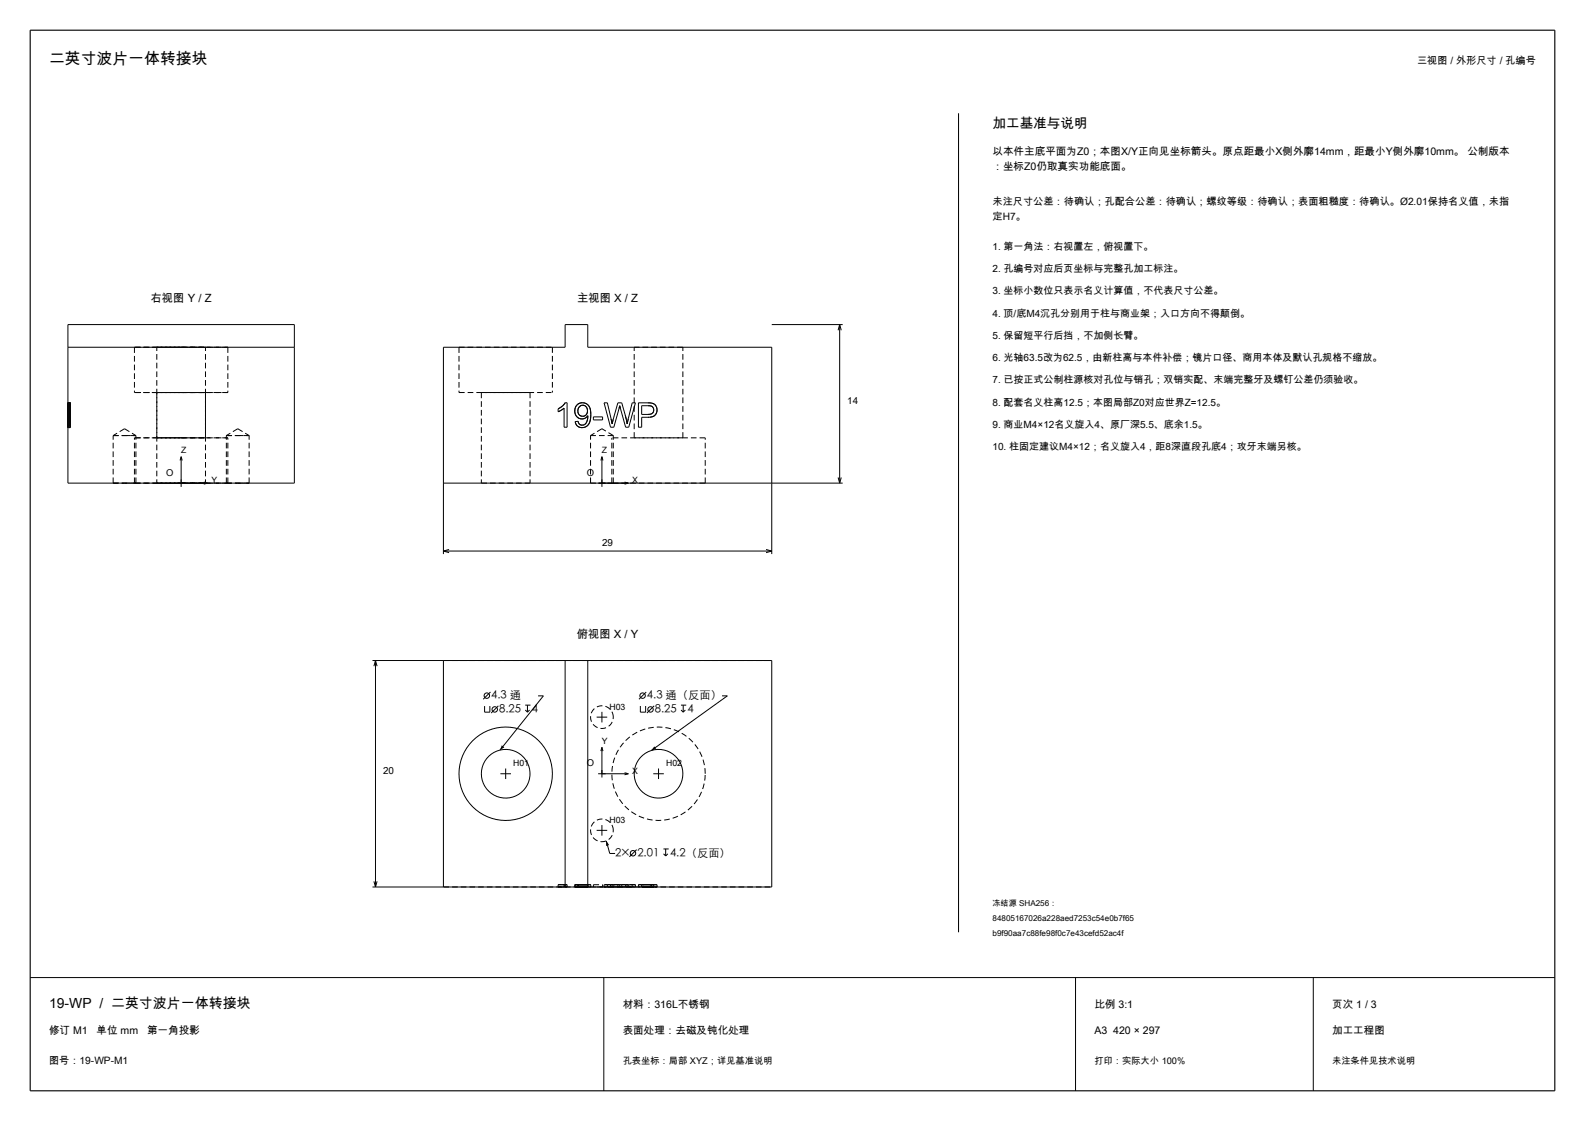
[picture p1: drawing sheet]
<svg xmlns="http://www.w3.org/2000/svg" width="420mm" height="297mm" viewBox="0 0 420 297" stroke-linecap="round" stroke-linejoin="round" font-family="sans-serif">
<path d="M8 8h404v281h-404z" fill="none" stroke="#000" stroke-width=".3"/>
<g fill="none" stroke="#000" stroke-width=".26">
<path d="M254 30v217M18 86h60v42h-60zM18 92h60M204.5 86h18.8M222.5 86v42M222.5 86l-.4 1.5M222.5 86l.4 1.5M148.4 108.9h-.1M148.7 108.7l-.2 .1M148.9 108.6l-.2 .1M149.1 107.6l-1.2 .7v.8l.8-.4M149.1 107.6l-.6 .4"/>
<path d="M149.5 107.1l-.4 .5M149.8 106.7l-.7 .9M149.8 106.7h.5v6.5h-.8v-5.1l-.8 .6M149.8 106.7l-.2 .2M152.3 108.9a1.95 1.95 0 0 0 1.9 2.1M152.3 108.9l.1 .8M152.4 108.1l-.1 .8M152.5 112.1l.2 .4M152.8 112.7l.2 .2M153 112.9l1.2 .4M153 112.9l.8 .4M153.1 108.9l.4 1"/>
<path d="M153.1 108.9v.1M153.1 108.7v.2M153.2 108.4l-.1 .2M153.2 111.6l.4 .8M153.2 111.6l-.8 .1 .6 1.2M153.2 111.6v.3M153.3 109.7l.2 .2M153.4 108h.1M153.4 112.2l.2 .2M153.5 109.9l.6 .4M153.5 109.9l.9 .4M153.6 112.4l.7 .2"/>
<path d="M153.9 112.6h.4M154 113.3h.1M154.1 113.3h.1M154.1 110.3h.1M154.2 106.7l-1.1 .4M154.3 112.6h.1M154.3 106.7l1.2 .3M154.3 106.7a2.02 2.02 0 0 0-2 2.2M154.3 106.7h.4M154.4 107.4a1.33 1.33 0 0 1 1.3 1.4M154.4 107.4h-.4M154.4 107.4a1.42 1.42 0 0 0-1.3 1.5"/>
<path d="M154.5 111h-.3M154.8 110.3h-.4M154.8 110.9h-.1M154.8 112.5l-.1 .1M155.1 110.8l-.9 .2M155.1 110.8l-.2 .1M155.2 113.1l-.3 .1M155.3 106.9l.2 .1M155.3 109.9l-.9 .4M155.3 109.9l-.2 .2M155.3 110.6l-.2 .2M155.4 112l-.5 .5-.6 .1"/>
<path d="M155.4 107.9l.1 .2M155.5 109.7l-.2 .2M155.5 111.8l-.1 .2M155.5 112.9l-1.3 .4M155.5 112.9l-.2 .2M155.5 107l.8 1M155.5 107l.4 .4M155.6 111.3l-.2 .7M155.6 111.3l-.1 .4M155.7 108.6v.2M155.7 108.8l-.4 1.1M155.7 108.8v.3"/>
<path d="M155.7 110.8l-.1 .5M155.8 110.6l-.1 .1M155.8 110.1l-.7 .7M155.8 110.1l-.2 1.2M155.8 110.1v.1M156 112.3v.1M156.2 107.8l.1 .2M156.3 108l.3 1.8M156.3 111.8l-.8 1.1M156.3 111.8l-.1 .1M156.6 109.8l-.3 2M157.2 110.5h2.5v.7h-2.5z"/>
<path d="M161.9 111l.3 1.3M161.9 111l.2 .6M162.3 111.7l-.1 .6M164.2 107.5l-1.5 5.7h-.9l-1.7-6.5h.8l1 4.3M164.2 107.5l.2 .8M164.2 107.5l-.1 .3M164.3 107.8h.1M164.3 107.8l.1 .5M164.4 108.3l1.4 4.9h.8l1.8-6.5h-.9l-1.1 4.4M165.7 110l.5 2.3M165.7 110l-.9-3.3h-1.1l-1.5 5.6M165.7 110l.1 .3"/>
<path d="M165.8 110.5h.1M166 111.1v.1M166.1 112l.1 .3M166.3 111.8h.1M166.3 111.5h.1M166.4 111.3v.1M166.5 110.9l-.3 1.4M171.6 106.7l1 .1M171.6 106.7h-2.4v6.5h.8v-2.6h1.7M171.6 106.7h.2M171.7 107.5h-1.7v2.3h2.1l.8-.3M171.7 107.5h.8"/>
<path d="M171.7 107.5h.2M171.9 110.6h-.2M172.1 106.7l.3 .1M172.3 107.5h.2M172.4 109.7l-.3 .1M172.5 107.5l.5 .4M172.5 107.5l.2 .1M172.6 106.8l.8 .3M172.6 106.8l.4 .1M172.8 107.7l.2 .2M172.9 109.5l-.2 .1M173 107.9l.2 .7"/>
<path d="M173.1 108.1l.1 .1M173.2 108.3h.1M173.2 108.9v.1M173.2 108.5h.1M173.2 108.6h.1M173.2 108.6l-.3 .9M173.2 108.6v.1M173.4 107.1l.5 .6M173.4 107.1l.1 .1M173.6 110l-.8 .4-1.1 .2M173.8 107.6h.1M173.9 107.7l.2 .9"/>
<path d="M173.9 107.7l.1 .2M174 109.3l-.4 .7M174.1 108.3v.3M174.1 108.6l-.1 .8-.4 .6M48 121v8M48 121l-.3 1M48 121l.3 1M54 127.7l1 .3-1 .3M117.5 128h105.8M159.5 121v8M159.5 121l-.3 1M159.5 121l.3 1"/>
<path d="M165.5 127.7l1 .3-1 .3M222.1 126.5l.4 1.5M222.9 126.5l-.4 1.5M117.5 146.8v-54.8h32.3v-6h6v6h48.7v54.8M117.5 146h87M117.5 146l1.5 .4M119 145.6l-1.5 .4M203 145.6l1.5 .4M204.5 146l-1.5 .4M98.7 175h105.8v60h-105.8M99.5 175v60M99.5 175l-.4 1.5"/>
<path d="M99.5 175l.4 1.5M117.5 175v60M149.8 175v60M155.8 175v60M128.4 187.1v1.6h1.4v-1.6M130 183.3l-2 2M132.1 187l-2 1.9M139.2 186.8h1.4M139.2 188.1l.6 .6M139.8 186.8v1.9M140.3 188.1l-.5 .6M142.6 184.4h1.4l-11.5 14.3"/>
<path d="M158.1 190h2.8M159.5 188.6v2.8M159.5 198v8M159.5 198l-.3 1M159.5 198l.3 1M169.7 187.1v1.6h1.4v-1.6M171.2 183.3l-1.9 2M173.3 187l-1.9 1.9M180.4 186.8h1.4M180.5 188.1l.5 .6M181 186.8v1.9M181.6 188.1l-.6 .6"/>
<path d="M191.3 184.4h1.4l-20.1 14.4M132.6 205h2.8M134 203.6v2.8M158.5 205h8M159.5 218.6v2.8M165.5 204.7l1 .3M166.5 205l-1 .3M173.1 205h2.8M174.5 203.6v2.8M99.1 233.5l.4 1.5M99.9 233.5l-.4 1.5M158.1 220h2.8"/>
<path d="M160.7 222.8l.9 3.3h1.4M168.7 225.1l-1.9 1.9M175.8 224.9h1.4M175.8 226.2l.6 .6M176.4 224.9v1.9M177 226.2l-.6 .6M8 259h404M160 259v30M285 259v30M348 259v30"/>
<circle cx="129" cy="184.3" r=".72"/>
<circle cx="131.1" cy="188" r=".72"/>
<circle cx="170.3" cy="184.3" r=".72"/>
<circle cx="172.4" cy="188" r=".72"/>
<circle cx="134" cy="205" r="12.4"/>
<circle cx="134" cy="205" r="6.4"/>
<circle cx="174.5" cy="205" r="6.4"/>
<circle cx="167.7" cy="226.1" r=".72"/>
</g>
<g fill="none" stroke="#000" stroke-width=".26" stroke-dasharray="1.5 .8" stroke-linecap="butt">
<path d="M35.6 92h12.4M35.6 92v12M41.5 92h6.5M48 92h12.4M48 92h6.5M54.5 92h-13M60.4 92h-24.8M60.4 92v12M121.6 92h24.8M121.6 92v12M146.4 92v12M180.9 92h-12.8"/>
<path d="M18 112.6v-.2M18 112.4v-.8M18 111.6v.1M18 111.7v1.2M18 112.9v.4M18 113.3v-.4M18 112.9v-1.1M18 111.8v-2M18 109.8v-1.8M18 108v-1M18 107v-.3M18 106.7v.6"/>
<path d="M18 107.3v1.6M18 108.9v1.5M18 110.4v.6M18 111v-.2M18 110.8v-.7M18 110.1v.2M18 110.3v1M18 111.3v.7M18 112v.5M18 112.5v.1M18 110.5v.7M18 108.1v5.1"/>
<path d="M18 113.2v-6.5M18 106.7v.9M18 107.6v.7M18 108.3v.8M18 109.1v-.4M18 108.7v-.6M18 106.7v6.5M18 113.2v-4.9M18 108.3v-.8M18 107.5v.8M18 106.7v4.2M18 110.9v1.4"/>
<path d="M18 112.3v-2.3M18 110v-3.3M18 106.7v4.4M18 111.1v1.2M18 112.3v-1.3M18 111v-4.3M18 113.2v-2.6M18 110.6v-.6M18 110v-1.4M18 108.6v-.9M18 107.7v-.6M18 107.1v-.3"/>
<path d="M18 106.8v-.1M18 112.6h.6M18 110.1h.6M18 111h.6M18 106.7h.6M18 113.3h.6M18 111.7h.6M18 111.6h.6M18 110.5h.6M18 111.2h.6M18 113.2h.6M18 108.1h.6"/>
<path d="M18 109.1h.6M18 108.3h.6M18 112.3h.6M18 107.5h.6M18 106.8h.6M18 110.6h.6M18 107.8v1M18 107.4v.4M18 107.4h.6M18 107.8v-.4M18 108.9v-1.1M18 109.9v-1"/>
<path d="M18 110.3v-.4M18 110.3h.6M18 109.9v.4M18 108.8v1.1M18 109.8v-2.3M18 109.8h.6M18 109.5v.3M18 108.6v.9M18 107.9v.7M18 107.5v.4M18.6 112.4v.2M18.6 112.6v-.1"/>
<path d="M18.6 112.5v-.5M18.6 112v-.7M18.6 111.3v-1M18.6 110.3v-.2M18.6 110.1v.7M18.6 110.8v.2M18.6 111v-.6M18.6 110.4v-1.5M18.6 108.9v-1.6M18.6 107.3v-.6M18.6 106.7v.3M18.6 107v1"/>
<path d="M18.6 108v1.8M18.6 109.8v2M18.6 111.8v1.1M18.6 112.9v.4M18.6 113.3v-.4M18.6 112.9v-1.2M18.6 111.7v-.1M18.6 111.6v.8M18.6 110.5v.7M18.6 113.2v-5.1M18.6 108.1v.6M18.6 108.7v.4"/>
<path d="M18.6 109.1v-.8M18.6 108.3v-.7M18.6 107.6v-.9M18.6 106.7v6.5M18.6 106.7v4.3M18.6 111v1.3M18.6 112.3v-1.2M18.6 111.1v-4.4M18.6 106.7v3.3M18.6 110v2.3M18.6 112.3v-1.4M18.6 110.9v-4.2"/>
<path d="M18.6 113.2v-4.9M18.6 108.3v-.8M18.6 107.5v.8M18.6 106.7v.1M18.6 106.8v.3M18.6 107.1v.6M18.6 107.7v.9M18.6 108.6v1.4M18.6 110v.6M18.6 110.6v2.6M18.6 108.8v-1M18.6 107.8v-.4"/>
<path d="M18.6 107.4v.4M18.6 107.8v1.1M18.6 108.9v1M18.6 109.9v.4M18.6 109.9v-1.1M18.6 107.5v2.3M18.6 109.8v-.3M18.6 109.5v-.9M18.6 108.6v-.7M18.6 107.9v-.4M30 115.4h3M33 115.4h3"/>
<path d="M33 113.6l-3 1.8M33 113.6l3 1.8M35.6 104h12.4M35.6 116h12.4M36 115.4h-6M41.5 104h6.5M41.5 116h6.5M41.5 104v24M41.5 116v-24M48 104h12.4M48 104h6.5M48 116h12.4"/>
<path d="M48 116h6.5M54.5 104h-13M54.5 116h-13M54.5 104v24M54.5 116v-24M60 115.4h3M60.4 104h-24.8M60.4 116h-24.8M63 115.4h3M63 113.6l-3 1.8M63 113.6l3 1.8M66 115.4h-6"/>
<path d="M121.6 104h24.8M127.6 104v24M127.6 104h12.9M140.5 104v24M147.9 108.3l.6-.3M148.3 108.9l-.4 .2M148.5 108.8l-.1 .1M149.5 108.1l-.6 .5M149.5 107.1l.1-.2M152.4 108.1l.5-.8M152.5 112.1l-.1-.4M152.8 112.7l-.1-.2"/>
<path d="M152.9 110.4l-.5-.7M152.9 107.3l.2-.2M153.1 109l.2 .7M153.1 108.6v.1M153.2 111.9l.2 .3M153.4 108l-.2 .4M153.5 107.8l-.1 .2M153.6 112.4l.3 .2M154 107.4l-.5 .4M154 113.3h-.2M154.1 113.3h-.1M154.2 110.3h.2"/>
<path d="M154.2 106.7h.1M154.2 111l-.7-.1-.6-.5M154.3 112.6h.4M154.7 106.7l.6 .2M154.7 110.9l-.2 .1M154.8 110.3l.3-.2M154.8 112.5h.1M154.9 113.2l-.7 .1M154.9 110.9h-.1M155.3 113.1h-.1M155.4 107.9l-.1-.1M155.5 109.7l.2-.6"/>
<path d="M155.5 111.8v-.1M155.7 108.6l-.2-.5M155.7 110.8v-.1M155.8 110.6v-.3M155.8 110.1l-.5 .5M155.8 110.3v-.1M155.9 107.4l.3 .4M156 112.4l-.5 .5M156.2 111.9l-.2 .4M159.5 113.6l-3 1.8M162.1 111.6l.1 .7M162.3 111.7l.2-.6"/>
<path d="M162.5 115.4h-6M162.5 115.4l-3-1.8M164.1 107.8l-.1 .5M164.3 107.8l-.1-.3M165.8 110.3v.2M165.8 110.5l.2 .6M166 111.2l.1 .8M166.2 112.3l.1-.5M166.3 111.8v-.3M166.3 111.5l.1-.1M166.4 111.3v-.2M168.1 116v-24"/>
<path d="M171.7 109.8h.4M171.8 106.7h.3M172.3 107.5h-.4M172.4 109.7l.3-.1M172.4 106.8h.2M172.8 107.7l-.1-.1M172.9 109.5l.3-.5M173 106.9l.4 .2M173.1 108.1l-.1-.2M173.2 108.3v-.1M173.2 108.9v-.2M173.2 108.5v-.2"/>
<path d="M173.2 108.6v-.1M173.5 107.2l.3 .4M173.6 110l-.7 .4-1 .2M173.8 107.6l.1 .1M174 107.9l.1 .4M174.1 108.6l-.1 .7M180.9 116v-24M180.9 116h-12.8M186.9 116h-24.8M30 128h3M30 128v-12.6M33 128h3"/>
<path d="M35.6 128h12.4M35.6 128v-12M36 128h-6M36 128v-12.6M41.5 128h6.5M48 128h6.5M48 128h12.4M54.5 128h-13M60 128h3M60 128v-12.6M60.4 128h-24.8M60.4 128v-12"/>
<path d="M63 128h3M66 128h-6M66 128v-12.6M127.6 128h12.9M156.5 128v-12.6M162.1 128v-12M162.5 128h-6M162.5 128v-12.6M186.9 128h-24.8M186.9 128v-12M117.5 175h87M162.5 190a3 3 0 0 0-4.3-2.7 3 3 0 0 0-.5 5.1 3 3 0 0 0 4.8-1.8v-.6"/>
<path d="M186.9 205a12.4 12.4 0 0 0-18.2-10.9 12.4 12.4 0 0 0-1.1 21.2 12.4 12.4 0 0 0 19.2-9.1l.1-1.2M117.5 235h87M147.9 235h.8M147.9 235v-.6M147.9 234.4h1.2M148.7 235h.8M148.7 234.4h-.8M149.1 235h-1.2M149.1 234.4h.7M149.5 235h.8M149.5 235v-.6M149.5 234.4h-.8"/>
<path d="M149.8 235h-.7M149.8 235v-.6M149.8 234.4h.5M150.3 235h-.5M150.3 235v-.6M150.3 234.4h-.8M152.3 235h.6M152.3 235v-.6M152.3 234.4h.6M152.4 235h.6M152.4 235v-.6M152.4 234.4h.8"/>
<path d="M152.9 235h1.3M152.9 234.4h-.6M152.9 235h-.6M152.9 234.4h1.4M153 235h1.2M153 234.4h-.6M153.1 234.4h.4M153.1 235h.4M153.1 235v-.6M153.2 235h-.8M153.2 235v-.6M153.2 234.4h.4"/>
<path d="M153.5 234.4h.9M153.5 235h-.4M153.5 234.4h-.4M153.5 235h.9M153.6 235h-.4M153.6 234.4h.7M154.2 235h.9M154.2 234.4h-1.3M154.2 235h1.3M154.2 234.4h-1.2M154.3 235h-.7M154.3 234.4h.6"/>
<path d="M154.3 235h-1.4M154.3 234.4h1.2M154.4 234.4h.9M154.4 235h-.9M154.4 234.4h-.9M154.4 235h.9M154.9 235h-.6M154.9 234.4h.5M155.1 235h.7M155.1 234.4h-.9M155.3 234.4h-.9M155.3 235h.4"/>
<path d="M155.3 234.4h.4M155.3 235h-.9M155.4 235h-.5M155.4 234.4h.2M155.5 235h.8M155.5 234.4h-1.3M155.5 235h-1.2M155.5 234.4h.8M155.6 235h-.2M155.6 234.4h.2M155.7 234.4h-.4M155.7 235v-.6"/>
<path d="M155.7 235h-.4M155.8 235v-.6M155.8 234.4h-.7M155.8 235h-.2M156.3 235h-.8M156.3 234.4h.3M156.3 235h.3M156.3 234.4h-.8M156.6 235h-.3M156.6 235v-.6M156.6 234.4h-.3M157.2 235v-.6"/>
<path d="M157.2 234.4h2.5M159.7 235h-2.5M159.7 235v-.6M160.1 235h1.7M160.1 235v-.6M160.1 234.4h.8M160.9 235h-.8M160.9 235v-.6M160.9 234.4h1M161.8 235h.9M161.8 235v-.6M161.8 234.4h-1.7"/>
<path d="M161.9 235h-1M161.9 234.4h.3M162.2 235h-.3M162.2 235v-.6M162.2 234.4h.3M162.5 235h-.3M162.5 234.4h1.2M162.5 220a3 3 0 0 0-4.3-2.7 3 3 0 0 0-.5 5.1 3 3 0 0 0 4.8-1.8v-.6M162.7 235h1.3M162.7 235v-.6M162.7 234.4h-.9M163.7 235h-1.2"/>
<path d="M163.7 235v-.6M163.7 234.4h1.1M164 235h.2M164 234.4h-1.3M164.2 235h.2M164.2 235v-.6M164.2 234.4h-.2M164.4 235h1.4M164.4 234.4h-.2M164.8 235h-1.1M164.8 235v-.6M164.8 234.4h.9"/>
<path d="M165.7 235h-.9M165.7 234.4h.5M165.8 235h.8M165.8 235v-.6M165.8 234.4h-1.4M166.2 235h-.5M166.2 235v-.6M166.2 234.4h.3M166.5 235h-.3M166.5 234.4h1M166.6 235h1.8M166.6 235v-.6"/>
<path d="M166.6 234.4h-.8M167.5 235h-1M167.5 235v-.6M167.5 234.4h.9M168.4 235h-.9M168.4 235v-.6M168.4 234.4h-1.8M169.2 235h.8M169.2 235v-.6M169.2 234.4h2.4M170 235h1.7M170 235v-.6"/>
<path d="M170 234.4h-.8M170 234.4h1.7M171.6 235h-2.4M171.6 234.4h1M171.7 234.4h-1.7M171.7 235h.8M171.7 235h1.9M171.7 234.4h1.2M171.7 235h-1.7M172.5 234.4h-.8M172.5 235h.5M172.5 235v-.6"/>
<path d="M172.6 235h-1M172.6 235v-.6M172.6 234.4h.8M172.9 234.4h.3M172.9 235h-1.2M173 234.4h-.5M173 235h.2M173.2 234.4h-.2M173.2 235h-.3M173.2 235v-.6M173.4 235h-.8M173.4 234.4h.5"/>
<path d="M173.6 235h.5M173.6 234.4h-1.9M173.9 235h-.5M173.9 234.4h.2M174.1 235h-.2M174.1 235v-.6M174.1 234.4h-.5"/>
</g>
<path d="M133 197.5l.6 .5-1.1 .7zM173.4 197.8l.5 .6-1.3 .4zM160.7 222.8l.7 1.1-.8 .2z" fill="#000"/>
<text font-size="4.2" x="13" y="17">二英寸波片一体转接块</text>
<text font-size="3.7" x="13" y="267">19-WP / 二英寸波片一体转接块</text>
<text font-size="3.6" x="263" y="34">加工基准与说明</text>
<g font-size="3">
<text x="39.9" y="80">右视图 Y / Z</text>
<text x="152.9" y="80">主视图 X / Z</text>
<text x="152.8" y="169">俯视图 X / Y</text>
<text x="130.2" y="185.3">4.3 通</text>
<text x="171.4" y="185.3">4.3 通（反面）</text>
<text x="132.3" y="188.9">8.25</text>
<text x="140.9" y="188.9">4</text>
<text x="173.5" y="188.9">8.25</text>
<text x="182.2" y="188.9">4</text>
<text x="163" y="227">2× 2.01</text>
<text x="177.6" y="227">4.2（反面）</text>
</g>
<g font-size="2.8">
<text x="263" y="41">以本件主底平面为Z0；本图X/Y正向见坐标箭头。原点距最小X侧外廓14mm，距最小Y侧外廓10mm。 公制版本</text>
<text x="263" y="45.1">：坐标Z0仍取真实功能底面。</text>
<text x="165" y="267">材料：316L不锈钢</text>
<text x="290" y="267">比例 3:1</text>
<text x="353" y="267">页次 1 / 3</text>
<text x="13" y="274">修订 M1</text>
<text x="25.6" y="274">单位 mm</text>
<text x="39" y="274">第一角投影</text>
<text x="165" y="274">表面处理：去磁及钝化处理</text>
<text x="290" y="274">A3 420 × 297</text>
<text x="353" y="274">加工工程图</text>
</g>
<g font-size="2.7">
<text x="375.5" y="17">三视图 / 外形尺寸 / 孔编号</text>
<text x="263" y="54.2">未注尺寸公差：待确认；孔配合公差：待确认；螺纹等级：待确认；表面粗糙度：待确认。Ø2.01保持名义值，未指</text>
<text x="263" y="58.2">定H7。</text>
<text x="13" y="282">图号：19-WP-M1</text>
</g>
<g font-size="2.6">
<text x="263" y="66.2">1. 第一角法：右视置左，俯视置下。</text>
<text x="263" y="72.1">2. 孔编号对应后页坐标与完整孔加工标注。</text>
<text x="263" y="78">3. 坐标小数位只表示名义计算值，不代表尺寸公差。</text>
<text x="263" y="83.9">4. 顶/底M4沉孔分别用于柱与商业架；入口方向不得颠倒。</text>
<text x="263" y="89.8">5. 保留短平行后挡，不加侧长臂。</text>
<text x="263" y="95.7">6. 光轴63.5改为62.5，由新柱高与本件补偿；镜片口径、商用本体及默认孔规格不缩放。</text>
<text x="263" y="101.6">7. 已按正式公制柱源核对孔位与销孔；双销实配、末端完整牙及螺钉公差仍须验收。</text>
<text x="224.5" y="107">14</text>
<text x="263" y="107.5">8. 配套名义柱高12.5；本图局部Z0对应世界Z=12.5。</text>
<text x="263" y="113.4">9. 商业M4×12名义旋入4、原厂深5.5、底余1.5。</text>
<text x="263" y="119.3">10. 柱固定建议M4×12；名义旋入4，距8深直段孔底4；攻牙末端另核。</text>
<text x="159.6" y="144.6">29</text>
<text x="101.5" y="205">20</text>
</g>
<g font-size="2.5">
<text x="44" y="126">O</text>
<text x="155.5" y="126">O</text>
<text x="155.5" y="203">O</text>
<text x="165" y="282">孔表坐标：局部 XYZ；详见基准说明</text>
<text x="290" y="282">打印：实际大小 100%</text>
<text x="353" y="282">未注条件见技术说明</text>
</g>
<g font-size="2.3">
<text x="48" y="120">Z</text>
<text x="159.5" y="120">Z</text>
<text x="56" y="128">Y</text>
<text x="167.5" y="128">X</text>
<text x="161.5" y="188">H03</text>
<text x="159.5" y="197">Y</text>
<text x="136" y="203">H01</text>
<text x="176.5" y="203">H02</text>
<text x="167.5" y="205">X</text>
<text x="161.5" y="218">H03</text>
</g>
<g font-size="2.1">
<text x="263" y="240">冻结源 SHA256：</text>
<text x="263" y="244">84805167026a228aed7253c54e0b7f65</text>
<text x="263" y="248">b9f90aa7c88fe98f0c7e43cefd52ac4f</text>
</g>
</svg>
